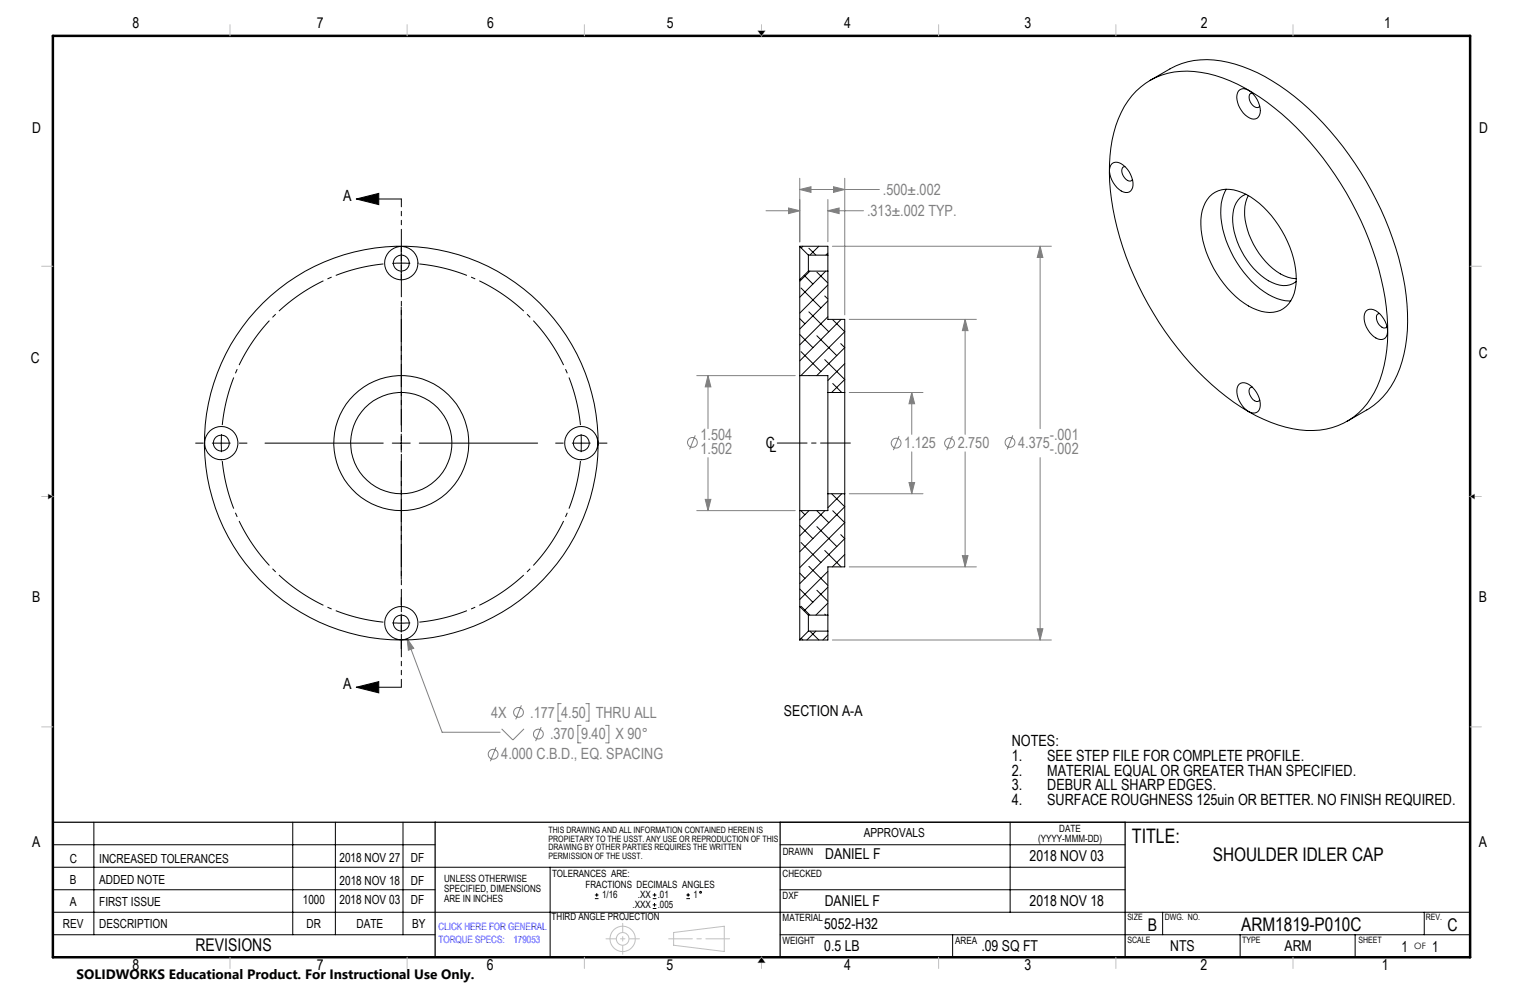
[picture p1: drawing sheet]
<svg xmlns="http://www.w3.org/2000/svg" width="432mm" height="279mm" viewBox="0 0 432 279" stroke-linecap="round" stroke-linejoin="round" font-family="sans-serif">
<g fill="none" stroke="#c0c0c0" stroke-width=".28">
<path d="M64.9 6.9v3.2M114.9 6.9v3.2M164.9 6.9v3.2M213.9 8.7h2l-1 1.4zM214.9 6.9v3.2M264.9 6.9v3.2M314.9 6.9v3.2M364.9 6.9v3.2M11.7 75.1h3.2M414.9 75.1h3.2M13.6 139.5l1.3 .6-1.3 .7zM11.7 140.1h3.2"/>
<path d="M414.9 140.1h3.2M414.9 140.1l1.2-.6v1.3zM11.7 205.1h3.2M414.9 205.1h3.2M64.9 270.2v3.1M114.9 270.2v3.1M164.9 270.2v3.1M190.1 263.2l14.3-1.8v7.1l-14.3-1.7zM214.9 270.2v3.1M214.9 270.2l1 1.5h-2zM264.9 270.2v3.1M314.9 270.2v3.1"/>
<path d="M364.9 270.2v3.1"/>
<circle cx="175.7" cy="265" r="3.6"/>
<circle cx="175.7" cy="265" r="1.79"/>
</g>
<g fill="none" stroke="#000" stroke-width=".28">
<path d="M100.5 56.2l6.4-1.6v3.1zM100.5 56.2h12.7M110.7 74.3h5.1M113.2 69.5v9.6M113.2 86.6v33.4M55.2 125.1h2.2M59.9 125.1h5.1M62.5 122.5v5.1M67.5 125.1h2.2M74.8 125.1h33.4M110.7 125.1h5.1M113.2 122.5v5.1"/>
<path d="M113.2 130.1v33.4M118.3 125.1h33.4M156.8 125.1h2.2M161.5 125.1h5.1M164 122.5v5.1M169.1 125.1h2.2M110.7 175.8h5.1M113.2 168.6v2.2M113.2 173.3v5.1M100.5 194l6.4-1.6v3.1zM100.5 194h12.7M113.2 180.9v2.2"/>
<path d="M14.9 238.4h107.9M26.5 232.1v31.7M82.6 232.1v31.7M94.7 232.1v31.7M113.7 232.1v31.7M220.2 238.4h97.3M220.2 232.1h97.3M285.1 232.1v25.4M14.9 257.5h400M14.9 251.1h107.9M14.9 244.8h302.6M155.3 244.8v25.4"/>
<path d="M167.9 253.6h1M167.9 252.6h1M168.4 252.1v1M184.2 256.4h1M184.2 255.4h1M184.2 253.6h1M184.2 252.6h1M184.7 254.8v1.1M184.7 252.1v1M193.7 253.6h1M193.7 252.6h1M194.2 252.1v1"/>
<path d="M220.2 251.1h97.3M328.1 257.5v6.3M402 257.5v6.3M14.9 263.8h107.9M220.2 263.8h194.7M268.9 263.8v6.4M350 263.8v6.4M382.4 263.8v6.4"/>
<circle cx="197.7" cy="251.8" r=".26"/>
</g>
<path d="M14.9 232.1h400M122.8 232.1v38.1M220.2 232.1v38.1M317.5 232.1v38.1" fill="none" stroke="#000" stroke-width=".35"/>
<path d="M14.9 10.1h400v260.1h-400z" fill="none" stroke="#000" stroke-width=".7"/>
<path d="M175.7 260.6v8.7" fill="none" stroke="#c0c0c0" stroke-width=".28" stroke-dasharray="15.2 1.3 1.3 1.3" stroke-dashoffset="12.8"/>
<path d="M171 265h9.5" fill="none" stroke="#c0c0c0" stroke-width=".28" stroke-dasharray="15.2 1.3 1.3 1.3" stroke-dashoffset="12.4"/>
<path d="M188.7 265h17.2" fill="none" stroke="#c0c0c0" stroke-width=".28" stroke-dasharray="15.2 1.3 1.3 1.3" stroke-dashoffset="8.5"/>
<path d="M13.6 140.1v.7l1.3-.7zM13.6 139.5v.6h1.3zM414.9 140.1h1.2v-.6zM414.9 140.1l1.2 .7v-.7zM214.9 270.2l-1 1.5h1zM214.9 270.2v1.5h1zM214.9 8.7v1.4l1-1.4zM213.9 8.7l1 1.4v-1.4z" fill-rule="evenodd" fill="#000"/>
<g fill="none" stroke="#808080" stroke-width=".28">
<path d="M216.2 59.5h9.5M222.5 58.7l3.2 .8-3.2 .8zM225.7 50.3v18M225.7 53.5h22.5M225.7 53.5l3.2-.8v1.6zM233.6 56.3v11.9M233.6 59.5h10.1M233.6 59.5l3.2-.8v1.6zM235.2 52.7l3.2 .8-3.2 .8zM238.4 50.3v38.6M234.9 69.5h61.8M293.5 69.5l.8 3.2h-1.6z"/>
<path d="M293.5 69.5v51.5M239.7 90.1h35.9M272.4 90.1v32.5M272.4 90.1l.8 3.2h-1.6zM196.6 106h27.8M199.8 106v15M199.8 106l.8 3.2h-1.6zM239.7 110.8h20.8M257.3 110.8v11.8M257.3 110.8l.8 3.1h-1.6zM196.2 122.9l-1.6 3.9M199.8 129.2v14.9"/>
<path d="M239.7 139.3h20.8M253.7 123.1l-1.6 3.9M256.5 136.2h1.6l-.8 3.1zM257.3 127.5v11.8M268.8 123.1l-1.6 3.9M272.4 127.5v32.5M285.8 122.9l-1.5 3.9M293.5 129.2v51.4M196.6 144.1h27.8M199 140.9h1.6l-.8 3.2zM239.7 160h35.9M271.6 156.8h1.6l-.8 3.2z"/>
<path d="M292.7 177.4h1.6l-.8 3.2zM114.9 180.3l9.9 26.4h16.3M114.9 180.3l1.9 2.7-1.5 .5zM147.1 199.1l-1.5 3.9M158.4 198.6h-.9v4.9h.9M165.3 198.6h.9v4.9h-.9M234.9 180.6h61.8M140 210.9l-1.6 3.9M141.6 205.7l3.1 3.1 3.2-3.1M152.7 205.2l-1.5 4M164 204.7h-.9v5h.9M170.9 204.7h.9v5h-.9"/>
<circle cx="195.4" cy="124.9" r="1.39"/>
<circle cx="252.9" cy="125" r="1.38"/>
<circle cx="268" cy="125" r="1.38"/>
<circle cx="285" cy="124.9" r="1.38"/>
<circle cx="139.2" cy="212.9" r="1.38"/>
<circle cx="146.3" cy="201" r="1.38"/>
<circle cx="151.9" cy="207.2" r="1.38"/>
</g>
<path d="M108.2 74.5a50.8 50.8 0 0 0-45.5 45.5M163.8 120a50.8 50.8 0 0 0-45.5-45.5M62.7 130.1a50.8 50.8 0 0 0 45.5 45.5M118.3 175.6a50.8 50.8 0 0 0 45.5-45.5" fill="none" stroke="#000" stroke-width=".28" stroke-dasharray="15.2 1.3 1.3 1.3" stroke-dashoffset="1.4" stroke-linecap="butt"/>
<path d="M240 125h-20.6" fill="none" stroke="#000" stroke-width=".28" stroke-dasharray="15.2 1.3 1.3 1.3" stroke-dashoffset="6.8"/>
<path d="M113.3 56.1v137.8" fill="none" stroke="#000" stroke-width=".28" stroke-dasharray="6.3 1.3 1.3 1.3 1.3 1.3" stroke-dashoffset="4.1"/>
<path d="M100.5 56.2l6.4-1.6v3.1zM100.5 194l6.4-1.6v3.1z" fill="#000"/>
<path d="M114.9 180.3l.4 3.2 1.5-.5zM199.8 106l.8 3.2h-1.6zM199 140.9h1.6l-.8 3.2zM257.3 110.8l.8 3.1h-1.6zM256.5 136.2h1.6l-.8 3.1zM272.4 90.1l.8 3.2h-1.6zM271.6 156.8h1.6l-.8 3.2zM292.7 177.4h1.6l-.8 3.2zM293.5 69.5l.8 3.2h-1.6zM225.7 53.5l3.2-.8v1.6zM235.2 52.7l3.2 .8-3.2 .8zM233.6 59.5l3.2-.8v1.6zM222.5 58.7l3.2 .8-3.2 .8z" fill="#808080"/>
<g fill="none" stroke="#000" stroke-width=".28">
<path d="M320.6 25.7a20.2 20.2 0 0 1 18.3-5.3 44.9 44.9 0 0 1 20.8 10.1 89.9 89.9 0 0 1 31.5 56.1 41.9 41.9 0 0 1-3.3 24.1 19.9 19.9 0 0 1-21.1 10.6 45.5 45.5 0 0 1-22.8-11 90 90 0 0 1-30.6-56.5 40.2 40.2 0 0 1 3.9-23.8l2.1-3zM324.6 22.7l5.6-3.3a21.8 21.8 0 0 1 16.3-1.8 53.9 53.9 0 0 1 24.9 15.1 91 91 0 0 1 25.4 50.6 41.9 41.9 0 0 1-3.3 24.2 20.4 20.4 0 0 1-7.7 8.2l-5.6 3.2M349.5 25.7a2.15 2.15 0 0 1 3.2 0 6.7 6.7 0 0 1 2.8 6.8 2 2 0 0 1-3.4 .4 6.6 6.6 0 0 1-2.8-6.8zM353.4 26.3a1.21 1.21 0 0 0-.8 1.9l.2 .6a2.18 2.18 0 0 0 2.4 1.5l.3-.3M313.8 46.2a2.47 2.47 0 0 1 3.2 .4 7.1 7.1 0 0 1 2.7 6.4 2.15 2.15 0 0 1-1.8 1.4 2.15 2.15 0 0 1-2.1-.9 6.9 6.9 0 0 1-2.5-6.3zM317.5 47a1.32 1.32 0 0 0-.7 2.1l.6 1.1a1.38 1.38 0 0 0 2.2 .5M341.3 55.5a7.7 7.7 0 0 1 9.2-1.2 27.7 27.7 0 0 1 13.5 15.4 19.4 19.4 0 0 1 .8 14.2 7 7 0 0 1-8.8 4 24.3 24.3 0 0 1-13.5-12.2 24.3 24.3 0 0 1-3.2-16.3 9.4 9.4 0 0 1 2-3.9zM346.1 53.4a16.3 16.3 0 0 0-.6 12.8 29.1 29.1 0 0 0 13.7 17.5 11.2 11.2 0 0 0 5.1 1.2M351.6 54.8a6.4 6.4 0 0 0-3.7 6.6 21.8 21.8 0 0 0 11.2 18.4 6.1 6.1 0 0 0 6.7-.4M352.3 55.2a13.5 13.5 0 0 0 .2 11 20.5 20.5 0 0 0 11 12l2.3 .5M225.7 69.6v9.4M225.7 69.6l7.9-.1v2.5"/>
<path d="M225.7 79v27M225.7 69.6l2.4 2.4M226.6 69.5l-.5 .5M226.9 77.7l2.5 2.5M228.1 72v4.5M228.1 76.5l-2.4 2.5M228.1 76.5h5.5M228.1 72h5.5M228.3 70.1l2 1.9M228.6 76.5l-2.9 2.9M230.5 76.8l3.1 3.1M231.1 69.5l-2.5 2.5"/>
<path d="M233 76.5l-7.3 7.4M233.6 72v4.5M233.6 76.5v13.6h4.8v20.7M233.6 71.4l-.5 .6M225.7 94.4l3.7 3.7M225.7 89.9l1.5 1.5M226.1 99.2l5.6 5.6M226.1 81.3l5.6 5.6M228.3 88l5.6 5.6M230.5 94.8l5.6 5.6M232.8 83.5l.8 .9M233.6 80.4l-7.9 8"/>
<path d="M233.6 84.9l-7.9 8M233.6 89.4l-7.9 7.9M235 90.2l3.4 3.4-12.4 12.4M237.3 97l1.1 1.1-7.9 7.9M237.4 90.1l-11.7 11.7M385.6 87.7a2.79 2.79 0 0 1 3.9 1 6.3 6.3 0 0 1 1.8 6.3 2.22 2.22 0 0 1-3.6 0 6.4 6.4 0 0 1-2.4-6.9zM389.3 88.5a1.28 1.28 0 0 0-.7 2.1l.6 1a1.86 1.86 0 0 0 2 .9l.2-.3M225.7 106v38.1M225.7 106h7.9v4.8M228.3 106h.1M232.8 101.5l5.6 5.6-3.7 3.7M233.6 110.8v28.5"/>
<path d="M233.6 110.8h4.8M235 108.2l2.6 2.6M238.4 110.8v28.5M238.4 102.6l-4.8 4.8M349.7 108.4a2.75 2.75 0 0 1 3.9 1 6.2 6.2 0 0 1 1.8 6.3 2.22 2.22 0 0 1-3.6 0 6.4 6.4 0 0 1-2.4-6.8zM353.4 109.2a1.3 1.3 0 0 0-.7 2.1l.3 .6a1.97 1.97 0 0 0 2.2 1.3l.3-.3M233.6 139.3h4.8M233.6 139.3v4.8h-7.9M234.7 139.3l3.7 3.7-12.7 12.7M237.6 139.3l-4 4M238.4 139.3v20.7h-4.8v13.6M225.7 144.1v27.1"/>
<path d="M225.7 148.3l3.7 3.7M226 144.1l1.2 1.2M226.1 153.1l5.6 5.6M228.3 159.8l5.3 5.4M228.3 144.1l-2.6 2.6M230.5 144.1l3.4 3.4M230.5 148.6l5.6 5.6M232.8 155.4l4.6 4.6M232.8 144.1l-7.1 7.1M235 144.1l3.4 3.4-12.7 12.7M237.3 150.9l1.1 1.1-12.7 12.7M238.4 156.5l-3.5 3.5"/>
<path d="M225.7 171.2v9.4M225.7 171.2l2.4 2.4M225.7 166.2l3.7 3.8M225.7 161.7l1.5 1.5M226.1 171.1l2.5 2.5M228.1 173.6v4.5M228.1 173.6h5.5M228.1 178.1h5.5M228.1 178.1l-2.4 2.5M228.6 178.1l2.5 2.5M230.3 178.1l-2.6 2.5M230.5 166.6l3.1 3.1"/>
<path d="M232.8 173.3l.2 .3M233.6 173.6v4.5M233.6 178.1v2.5h-7.9M233.6 179.2l-1.4 1.4M233.6 161.3l-7.9 7.9M233.6 165.7l-6.7 6.7M233.6 170.2l-3.3 3.4M226.1 180.1l.5 .5"/>
<circle cx="113.3" cy="74.3" r="2.24"/>
<circle cx="113.3" cy="74.3" r="4.7"/>
<circle cx="62.4" cy="125.1" r="2.25"/>
<circle cx="62.5" cy="125.1" r="4.7"/>
<circle cx="113.2" cy="125.1" r="55.6"/>
<circle cx="113.3" cy="125.1" r="14.3"/>
<circle cx="113.3" cy="125.1" r="19"/>
<circle cx="164" cy="125.1" r="2.25"/>
<circle cx="164.1" cy="125.1" r="4.7"/>
<circle cx="113.2" cy="175.9" r="2.25"/>
<circle cx="113.3" cy="175.9" r="4.7"/>
</g>
<text font-size="5.6" x="319.5" y="238">TITLE:</text>
<g font-size="5.3">
<text x="342.3" y="243.1">SHOULDER IDLER CAP</text>
<text x="350.3" y="262.7">ARM1819-P010C</text>
</g>
<g font-size="4.9">
<text x="324" y="262.6">B</text>
<text x="408.6" y="262.6">C</text>
<text x="55.2" y="268.4">REVISIONS</text>
</g>
<g font-size="4.4">
<text x="96.9" y="56.8">A</text>
<text x="216.1" y="126.5">C</text>
<text x="217.2" y="127.7">L</text>
<text x="96.9" y="194.6">A</text>
<text x="285.5" y="210.6">NOTES:</text>
<text x="285.5" y="214.7">1.</text>
<text x="295.5" y="214.7">SEE STEP FILE FOR COMPLETE PROFILE.</text>
<text x="285.5" y="218.9">2.</text>
<text x="295.5" y="218.9">MATERIAL EQUAL OR GREATER THAN SPECIFIED.</text>
<text x="285.5" y="223.1">3.</text>
<text x="285.5" y="227.3">4.</text>
<text x="295.5" y="223.1">DEBUR ALL SHARP EDGES.</text>
<text x="295.5" y="227.3">SURFACE ROUGHNESS 125uin OR BETTER. NO FINISH REQUIRED.</text>
</g>
<g font-size="4.4" fill="#808080">
<text x="249.2" y="55">.500±.002</text>
<text x="244.7" y="61">.313±.002 TYP.</text>
<text x="197.7" y="124.1">1.504</text>
<text x="296.3" y="124.1">-.001</text>
<text x="197.7" y="128.2">1.502</text>
<text x="255.2" y="126.5">1.125</text>
<text x="270.3" y="126.5">2.750</text>
<text x="287.3" y="126.3">4.375</text>
<text x="296.3" y="128.2">-.002</text>
<text x="138.6" y="202.5">4X</text>
<text x="149.6" y="202.5">.177</text>
<text x="158.4" y="202.5">4.50</text>
<text x="168.1" y="202.5">THRU ALL</text>
<text x="155.2" y="208.6">.370</text>
<text x="164" y="208.6">9.40</text>
<text x="173.7" y="208.6">X 90°</text>
<text x="141.5" y="214.3">4.000 C.B.D., EQ. SPACING</text>
</g>
<g font-size="4.2">
<text x="37.4" y="7.9">8</text>
<text x="89.4" y="8">7</text>
<text x="137.4" y="8">6</text>
<text x="188.1" y="8">5</text>
<text x="238.2" y="8">4</text>
<text x="289.1" y="8">3</text>
<text x="338.9" y="8">2</text>
<text x="390.6" y="8">1</text>
<text x="9.1" y="37.6">D</text>
<text x="417.5" y="37.6">D</text>
<text x="417.4" y="101.2">C</text>
<text x="8.7" y="102.4">C</text>
<text x="9.1" y="169.8">B</text>
<text x="417.4" y="169.8">B</text>
<text x="221.3" y="202.1">SECTION A-A</text>
<text x="9.1" y="239">A</text>
<text x="417.4" y="239">A</text>
<text x="232.9" y="242.4">DANIEL F</text>
<text x="290.6" y="243.1">2018 NOV 03</text>
<text x="232.8" y="255.6">DANIEL F</text>
<text x="290.6" y="255.6">2018 NOV 18</text>
<text x="232.6" y="262.2">5052-H32</text>
<text x="232.6" y="268.3">0.5 LB</text>
<text x="277" y="268.3">.09 SQ FT</text>
<text x="330.3" y="268.4">NTS</text>
<text x="362.5" y="268.4">ARM</text>
<text x="395.5" y="268.7">1</text>
<text x="404.2" y="268.7">1</text>
<text x="37.4" y="273.7">8</text>
<text x="89.4" y="273.7">7</text>
<text x="137.4" y="273.7">6</text>
<text x="188.1" y="273.7">5</text>
<text x="238.2" y="273.7">4</text>
<text x="289.1" y="273.7">3</text>
<text x="338.9" y="273.7">2</text>
<text x="390" y="273.7">1</text>
</g>
<text font-size="3.8" x="21.6" y="276.3">SOLIDWORKS Educational Product. For Instructional Use Only.</text>
<g font-size="3.5">
<text x="243.8" y="236.2">APPROVALS</text>
<text x="19.7" y="243.4">C</text>
<text x="28" y="243.4">INCREASED TOLERANCES</text>
<text x="95.8" y="243.3">2018 NOV 27</text>
<text x="115.9" y="243.3">DF</text>
<text x="19.7" y="249.5">B</text>
<text x="28" y="249.5">ADDED NOTE</text>
<text x="95.9" y="249.7">2018 NOV 18</text>
<text x="115.9" y="249.7">DF</text>
<text x="19.7" y="255.8">A</text>
<text x="28" y="255.8">FIRST ISSUE</text>
<text x="85.5" y="255.3">1000</text>
<text x="95.8" y="255.3">2018 NOV 03</text>
<text x="115.9" y="255.3">DF</text>
<text x="17.8" y="261.9">REV</text>
<text x="28" y="261.9">DESCRIPTION</text>
<text x="86.5" y="261.9">DR</text>
<text x="100.6" y="261.9">DATE</text>
<text x="116.3" y="261.9">BY</text>
</g>
<g font-size="2.8">
<text x="293" y="237.6">(YYYY-MMM-DD)</text>
<text x="299" y="234.8">DATE</text>
<text x="220.9" y="241.2">DRAWN</text>
<text x="125.3" y="249">UNLESS OTHERWISE</text>
<text x="125.3" y="251.8">SPECIFIED, DIMENSIONS</text>
<text x="155.8" y="247.6">TOLERANCES ARE:</text>
<text x="165.3" y="250.7">FRACTIONS DECIMALS ANGLES</text>
<text x="220.9" y="247.5">CHECKED</text>
<text x="125.3" y="254.6">ARE IN INCHES</text>
<text x="169.9" y="253.5">1/16</text>
<text x="178.5" y="256.3">.XXX .005</text>
<text x="180" y="253.5">.XX .01</text>
<text x="195.7" y="253.5">1</text>
<text x="220.9" y="253.7">DXF</text>
<text x="155.7" y="259.8">THIRD ANGLE PROJECTION</text>
<text x="220.9" y="260">MATERIAL</text>
<text x="220.9" y="266.3">WEIGHT</text>
<text x="269.6" y="266.3">AREA</text>
</g>
<g font-size="2.8" fill="#00f">
<text x="123.8" y="262.5">CLICK HERE FOR GENERAL</text>
<text x="123.8" y="266.1">TORQUE SPECS:</text>
<text x="144.9" y="266.1">179053</text>
</g>
<g font-size="2.5">
<text x="154.8" y="235.1">THIS DRAWING AND ALL INFORMATION CONTAINED HEREIN IS</text>
<text x="154.8" y="237.5">PROPIETARY TO THE USST. ANY USE OR REPRODUCTION OF THIS</text>
<text x="154.8" y="240">DRAWING BY OTHER PARTIES REQUIRES THE WRITTEN</text>
<text x="154.8" y="242.5">PERMISSION OF THE USST.</text>
<text x="318.2" y="259.8">SIZE</text>
<text x="328.7" y="259.8">DWG. NO.</text>
<text x="402.4" y="259.8">REV.</text>
<text x="318.2" y="266">SCALE</text>
<text x="350.6" y="266">TYPE</text>
<text x="383.4" y="266">SHEET</text>
<text x="399.2" y="267.9">OF</text>
</g>
</svg>
